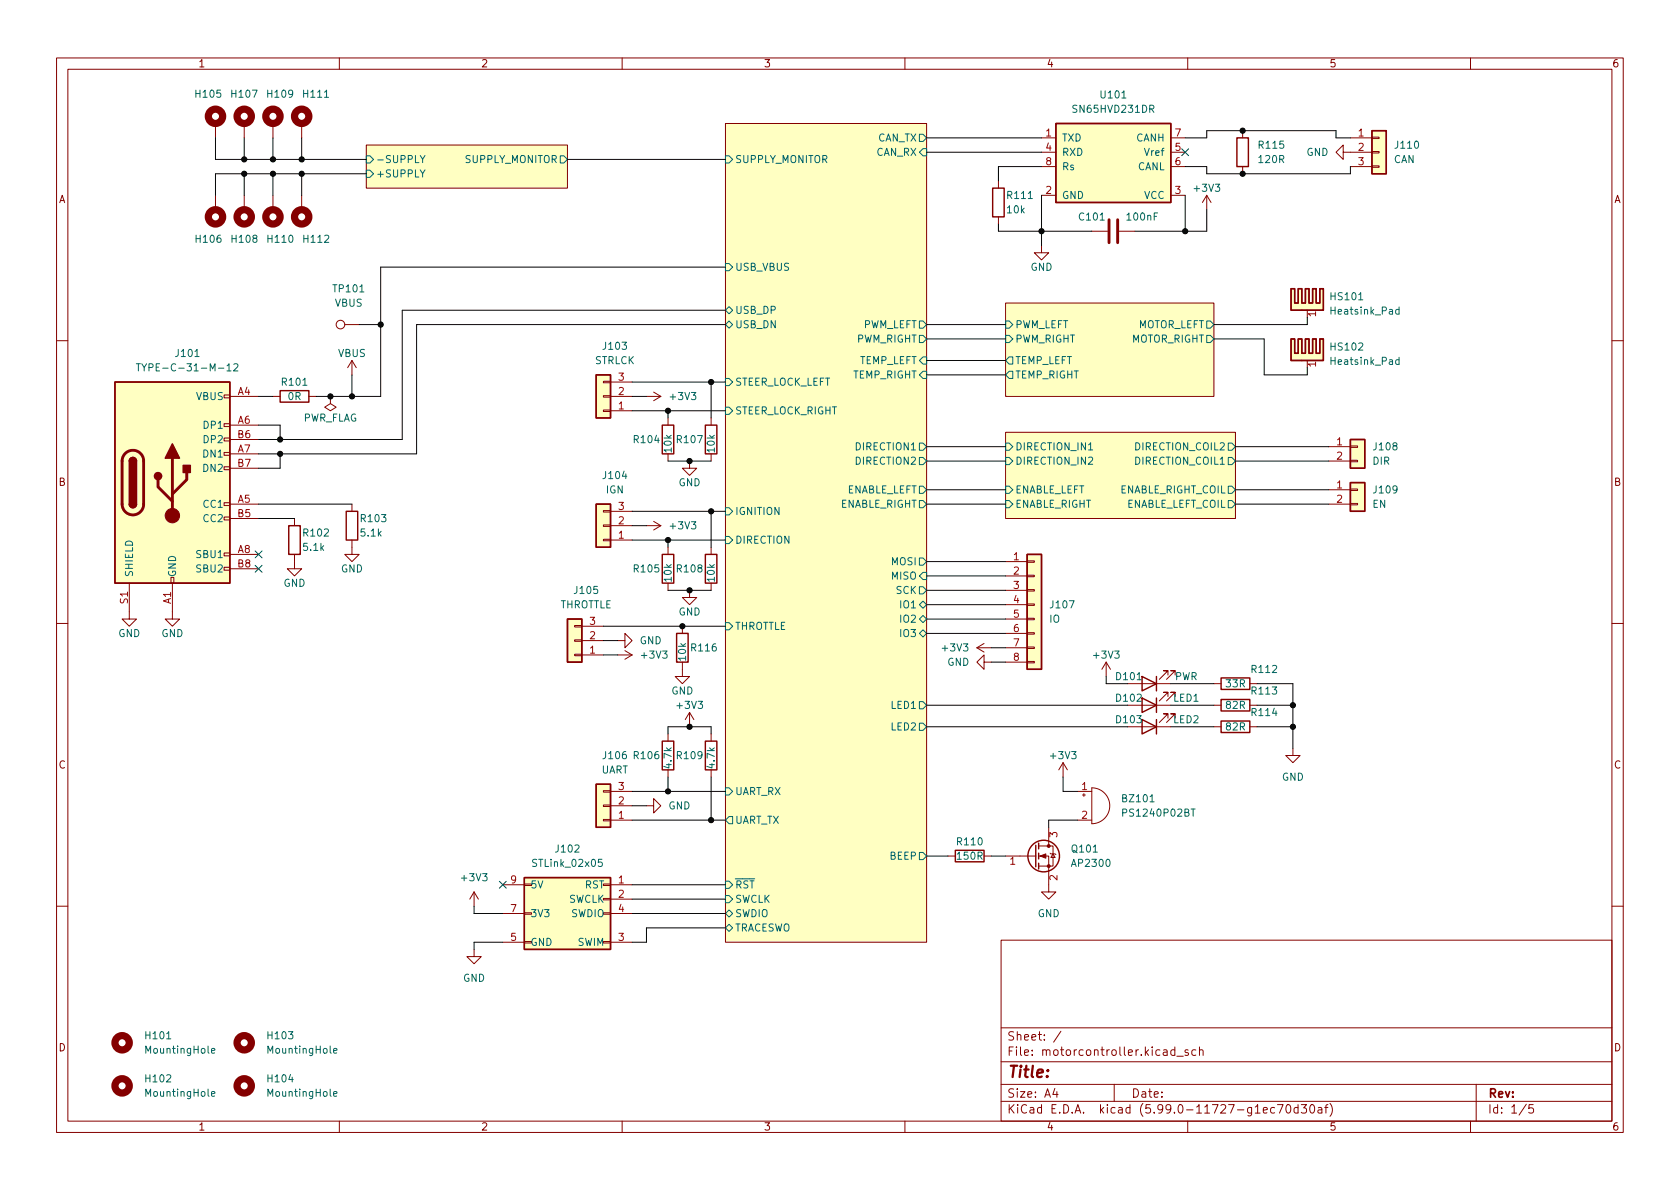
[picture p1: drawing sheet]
<svg xmlns="http://www.w3.org/2000/svg" width="297mm" height="210mm" viewBox="0 0 297 210" stroke-linecap="round" stroke-linejoin="round" font-family="sans-serif">
<g fill="none" stroke="#840000" stroke-width=".18">
<path d="M10 10.2h277v190.1h-277zM12 12.2h273v186.1h-273zM60 10.2v2M110 10.2v2M160 10.2v2M210 10.2v2M260 10.2v2M38.1 21.8v2.6M38.1 34.5v2.6M43.2 21.8v2.6M43.2 34.5v2.6M48.3 21.8v2.6"/>
<path d="M48.3 34.5v2.6M53.3 21.8v2.6M53.3 34.5v2.6M64.8 25.6h35.5v7.7h-35.5zM128.3 21.8h35.5v144.8h-35.5zM176.5 32v1.3M176.5 38.3v1.3M184.1 24.4h2.6M184.1 34.5h2.6M184.1 26.9h2.6M184.1 29.5h2.6M207 24.4h2.5"/>
<path d="M207 34.5h2.5M207 26.9h2.5M207 29.5h2.5M213.4 34.5l-.8 1.3M213.4 34.5v2.6M213.4 34.5l.7 1.3M219.7 23.1v1.3M219.7 29.5v1.2M237.5 26.9v-1.3l-1.3 1.3 1.3 1.3v-1.3h5.1M238.8 24.4h3.8M238.8 29.5h3.8M242.6 29.3h1.2v.3h-1.2z"/>
<path d="M242.6 26.8h1.2v.2h-1.2zM242.6 24.3h1.2v.2h-1.2zM61 57.4h2.5M177.8 53.6h36.8v16.5h-36.8zM184.1 43.4v1.3h1.3l-1.3 1.3-1.2-1.3h1.2M193 40.9h2.8M197.9 40.9h2.8M10 60.2h2M39.6 77.5h1v.5h-1zM39.6 74.9h1v.5h-1zM39.6 69.8h1v.6h-1zM40.6 70.1h5.1"/>
<path d="M40.6 75.2h5.1M40.6 77.7h5.1M48.3 70.1h1.2M54.6 70.1h1.3M58.4 70.1v1.3l1 .6-1 .6-1-.6 1-.6M58.4 70.1h.1M62.2 63.7l-.7 1.3M62.2 63.7v2.6M62.2 63.7l.8 1.3M106.7 67.4h1.2v.3h-1.2zM106.7 70h1.2v.2h-1.2zM106.7 72.5h1.2v.3h-1.2z"/>
<path d="M107.9 70.1h3.9M107.9 72.6h3.9M107.9 67.6h3.9M114.3 70.1h2.5M115.6 69.3l1.2 .8M116.8 70.1l-1.2 .8M118.1 73.9v1.3M125.7 73.9v1.3M177.8 76.4h40.6v15.3h-40.6zM234.9 79h3.9M238.8 78.9h1.2v.2h-1.2zM285 60.2h2"/>
<path d="M39.6 97.8h1v.5h-1zM39.6 91.4h1v.5h-1zM39.6 88.9h1v.5h-1zM39.6 82.5h1v.6h-1zM39.6 80h1v.5h-1zM40.6 89.1h5.1M40.6 80.3h5.1M40.6 98h5.1M40.6 91.7h5.1M40.6 82.8h5.1M52.1 98v2.6h1.2l-1.2 1.2-1.3-1.2h1.3M52.1 91.7v1.3"/>
<path d="M62.2 95.5v2.5h1.3l-1.3 1.3-1.2-1.3h1.2M62.2 89.1v1.3M106.7 90.3h1.2v.2h-1.2zM106.7 92.8h1.2v.3h-1.2zM106.7 95.4h1.2v.2h-1.2zM107.9 93h3.9M107.9 95.5h3.9M107.9 90.4h3.9M114.3 93h2.5M115.6 92.2l1.2 .8M116.8 93l-1.2 .7M118.1 80.3v1.2"/>
<path d="M118.1 96.8v1.2M121.9 81.5v1.3h1.3l-1.3 1.3-1.3-1.3h1.3M125.7 80.3v1.2M125.7 96.8v1.2M177.8 99.3h3.8M181.6 99.2h1.3v.2h-1.3zM234.9 81.5h3.9M234.9 86.6h3.9M234.9 89.1h3.9M238.8 81.4h1.2v.3h-1.2zM238.8 89h1.2v.3h-1.2zM238.8 86.5h1.2v.2h-1.2z"/>
<path d="M10 110.2h2M22.9 103.1v6.4h1.2l-1.2 1.2-1.3-1.2h1.3M30.2 102.1h.5v1h-.5zM30.5 103.1v6.4h1.2l-1.2 1.2-1.3-1.2h1.3M39.6 100.3h1v.5h-1zM40.6 100.6h5.1M101.6 110.6h1.3v.3h-1.3zM101.6 113.2h1.3v.2h-1.3zM101.6 115.7h1.3v.2h-1.3zM102.9 115.8h3.8M102.9 113.3h3.8M102.9 110.7h3.8"/>
<path d="M109.2 113.3h1.3v-1.3l1.3 1.3-1.3 1.2v-1.2M109.2 115.8h2.6M110.5 115.1l1.3 .7M111.8 115.8l-1.3 .8M118.1 103.1v1.3M120.6 117.1v2.5h1.3l-1.3 1.3-1.2-1.3h1.2M120.6 110.7v1.3M121.9 104.4v1.3h1.3l-1.3 1.2-1.3-1.2h1.3M125.7 103.1v1.3M172.7 114.5l1.3 .8M172.7 114.5h2.6M174 117.1v-1.3l-1.3 1.3 1.3 1.3v-1.3h1.3"/>
<path d="M174 113.8l-1.3 .7M177.8 114.5h3.8M177.8 101.8h3.8M177.8 104.4h3.8M177.8 106.9h3.8M177.8 109.5h3.8M177.8 112h3.8M177.8 117.1h3.8M181.6 117h1.3v.2h-1.3zM181.6 114.4h1.3v.3h-1.3zM181.6 111.9h1.3v.2h-1.3zM181.6 109.3h1.3v.3h-1.3z"/>
<path d="M181.6 106.8h1.3v.3h-1.3zM181.6 104.3h1.3v.2h-1.3zM181.6 101.7h1.3v.3h-1.3zM195.6 117.1l-.8 1.3M195.6 117.1v2.5M195.6 117.1l.7 1.3M206.5 119.4v-.8h-.8h.8l-1.5 1.5M207.8 119.4v-.8h-.8h.8l-1.6 1.5M285 110.2h2M106.7 139.8h1.2v.3h-1.2zM107.9 139.9h3.9M118.1 129.8v1.3"/>
<path d="M118.1 136.1v1.3M121.9 126l-.7 1.2M121.9 126v2.5M121.9 126l.8 1.2M125.7 129.8v1.3M125.7 136.1v1.3M188 134.9l-.8 1.2M188 134.9v2.5M188 134.9l.7 1.2M190.5 139.9h2.5M193 139.3a3.2 3.2 0 0 1 3.2 3.2 3.2 3.2 0 0 1-3.2 3.2zM201.9 128.5h5.1"/>
<path d="M201.9 120.9h5.1M201.9 124.7h5.1M206.5 123.2v-.8h-.8h.8l-1.5 1.5M206.5 127v-.8h-.8h.8l-1.5 1.6M207.8 123.2v-.8h-.8h.8l-1.6 1.5M207.8 127v-.8h-.8h.8l-1.6 1.6M214.6 128.5h1.3M214.6 120.9h1.3M214.6 124.7h1.3M221 128.5h1.2M221 120.9h1.2M221 124.7h1.2"/>
<path d="M228.6 132.3v1.3h1.3l-1.3 1.3-1.3-1.3h1.3M83.8 157.7l-.7 1.3M83.8 157.7v2.6M83.8 157.7l.8 1.3M88.9 156.5h3.8M92.7 156.3h1.3v.3h-1.3zM106.7 142.4h1.2v.2h-1.2zM106.7 144.9h1.2v.3h-1.2zM106.7 158.9h1.2v.2h-1.2zM106.7 156.3h1.2v.3h-1.2zM107.9 145h3.9M107.9 142.5h3.9"/>
<path d="M107.9 156.5h3.9M107.9 159h3.9M114.3 142.5h1.3v-1.3l1.2 1.3-1.2 1.3v-1.3M167.6 151.4h1.3M174 151.4h1.3M177.8 151.4h5.3M183.6 151.4h1.8v6.3h1.3l-1.3 1.3-1.3-1.3h1.3M183.6 149.6h2.6v3.6h-2.6M185.4 146.3v3.3M185.7 150.9l.1 .1h.8l.1 .1M186.2 151l.4 .6h-.8zM190.5 145h2.5"/>
<path d="M191.4 140.6h.5M191.6 140.3v.5M10 160.2h2M83.8 167.9v1.3h1.3l-1.3 1.2-1.3-1.2h1.3M88.9 166.6h3.8M88.9 161.5h3.8M92.7 166.5h1.3v.2h-1.3zM92.7 161.4h1.3v.3h-1.3zM106.7 166.5h1.2v.2h-1.2zM106.7 161.4h1.2v.3h-1.2zM107.9 166.6h3.9M107.9 161.5h3.9"/>
<path d="M177 166.3h108v32h-108zM285 160.2h2M60 198.3v2M110 198.3v2M160 198.3v2M177 194.8h108M177 191.8h108M177 187.8h108M177 181.8h108M186.5 192.5l-.4 1h1M186.9 193v1M187.6 182.4l-1.3 1.9"/>
<path d="M197 191.8v3M207.7 185.7l-.4-.1-.3 .3v.4l.1 .3h.6M207.7 185.1v1.5M208.1 186.8h1.1M210 198.3v2M210.1 185.7l-.4-.1-.2 .2 .1 .3 .5 .1v.4h-.6M211.4 185.7l-.4-.1-.3 .3v.4l.2 .3h.5M212.1 185.8l.2-.2 .3 .1 .1 .9M212.1 185.1v1.5M223.4 196.3l.7-.1-.1-.3-.4-.1-.2 .2v.8h.6M225.4 195.9l-.5-.1-.3 .3v.4l.2 .3h.6M225.9 195.3h1l-.7 1.5"/>
<path d="M227.5 195.5l.2-.2a.81 .81 0 0 1 .6 .7 .81 .81 0 0 1-.3 .8h-.1a.81 .81 0 0 1-.4-1.3zM229.5 195.9l-.4-.1-.3 .3v.4l.1 .3h.6M229.5 195.3v1.5M230.1 195.3h.9l-.5 .6 .4 .1v.7l-.2 .1h-.4l-.2-.1M231.8 195.4l.1-.1a.81 .81 0 0 1 .6 .7 .81 .81 0 0 1-.3 .8h-.1a.81 .81 0 0 1-.6-.6 .81 .81 0 0 1 .3-.8zM233.1 195.9h.5l.1 .9M233.7 196.2l-.5 .1a.29 .29 0 0 0-.2 .2 .29 .29 0 0 0 .2 .3h.5M234.2 195.8h.6M234.8 195.3l-.4 .2v1.3M235.1 195.1a1.72 1.72 0 0 1 0 2.3M260 198.3v2M261 191.8v6.5"/>
<path d="M269.9 195.3l-1.3 1.9M271.1 195.3h-.7l-.1 .7 .2-.1 .5 .1 .2 .2-.1 .5-.2 .1-.6-.1"/>
<circle cx="60.2" cy="57.4" r=".76"/>
</g>
<g fill="#ffffc2" stroke="#ffffc2" stroke-width=".18">
<path d="M128.3 21.8h35.5v144.8h-35.5z"/>
<path d="M177.8 76.4h40.6v15.3h-40.6z"/>
<path d="M177.8 53.6h36.8v16.5h-36.8z"/>
<path d="M64.8 25.6h35.5v7.7h-35.5z"/>
<path d="M186.7 21.8h20.3v14h-20.3z"/>
<path d="M238.8 77.7h2.5v5.1h-2.5z"/>
<path d="M238.8 85.3h2.5v5.1h-2.5z"/>
<path d="M228.3 51h.6v2.6h.6v-2.6h.7v2.6h.6l-.6 1.3h-1.9z"/>
<path d="M230.8 51h.6v2.6h.7v-2.6h.6v2.6h.6v-2.6h.7v3.9h-3.8l.6-1.3z"/>
<path d="M228.3 59.9h.6v2.6h.6v-2.6h.7v2.6h.6l-.6 1.2h-1.9z"/>
<path d="M230.8 59.9h.6v2.6h.7v-2.6h.6v2.6h.6v-2.6h.7v3.8h-3.8l.6-1.2z"/>
<path d="M242.6 23.1h2.5v7.6h-2.5z"/>
<path d="M20.3 67.6h20.3v35.5h-20.3z"/>
<path d="M105.4 138.7h2.5v7.6h-2.5z"/>
<path d="M105.4 66.3h2.5v7.6h-2.5z"/>
<path d="M105.4 89.1h2.5v7.7h-2.5z"/>
<path d="M100.3 109.5h2.6v7.6h-2.6z"/>
<path d="M92.7 155.2h15.2v12.7h-15.2z"/>
<path d="M181.6 98h2.5v20.4h-2.5z"/>
</g>
<g fill="none" stroke="#006464" stroke-width=".18">
<path d="M64.8 27.6h.6l.6 .6-.6 .6h-.6zM64.8 30.1h.6l.6 .6-.6 .7h-.6zM74.3 27.5l.4 .7 .4-.7M74.3 30l.4 .7 .4-.7M74.7 28.2v.6M99.1 27.6h.6l.6 .6-.6 .6h-.6zM128.3 27.6h.6l.6 .6-.6 .6h-.6zM162.6 23.7h.6l.6 .7-.6 .6h-.6zM163.2 26.3h.6v1.3h-.6l-.6-.7zM128.3 57.4l.6-.6 .6 .6-.6 .6zM128.3 46.6h.6l.6 .6-.6 .7h-.6zM128.9 54.2l.6 .7-.6 .6-.6-.6z"/>
<path d="M162.6 56.8h.6l.6 .6-.6 .6h-.6zM162.6 59.3h.6l.6 .6-.6 .7h-.6zM177.8 56.8h.6l.7 .6-.7 .6h-.6zM177.8 59.3h.6l.7 .6-.7 .7h-.6zM213.4 56.8h.6l.6 .6-.6 .6h-.6zM213.4 59.3h.6l.6 .6-.6 .7h-.6zM247.4 54.8l-.4-.1-.2 .3 .1 .5h.5M247.4 54.3v1.3M24.1 64.3h.7M24.5 64.3v1.3M25.1 64.3l.4 .7 .4-.7M25.5 65v.6"/>
<path d="M40.1 65.6h.8M41.3 64.4l.5-.1 .3 .4-.8 .9h.8M128.3 66.9h.6l.6 .7-.6 .6h-.6zM128.3 72h.6l.6 .6-.6 .7h-.6zM162.6 78.4h.6l.6 .6-.6 .6h-.6zM163.2 63.1h.6v1.3h-.6l-.6-.7zM163.2 65.7h.6v1.2h-.6l-.6-.6zM177.8 78.4h.6l.7 .6-.7 .6h-.6zM177.8 66.3l.6-.6h.7v1.2h-.7zM178.4 63.1h.7v1.3h-.7l-.6-.7zM192.5 79.6h.7M217.2 78.4h.6l.6 .6-.6 .6h-.6z"/>
<path d="M247.4 63.7l-.4-.1-.2 .2 .1 .6h.5M247.4 63.2v1.2M128.3 89.8h.6l.6 .6-.6 .7h-.6zM128.3 94.9h.6l.6 .6-.6 .6h-.6zM162.6 80.9h.6l.6 .6-.6 .7h-.6zM162.6 86h.6l.6 .6-.6 .6h-.6zM162.6 88.5h.6l.6 .6-.6 .7h-.6zM162.6 98.7h.6l.6 .6-.6 .6h-.6zM177.8 80.9h.6l.7 .6-.7 .7h-.6zM177.8 88.5h.6l.7 .6-.7 .7h-.6zM177.8 86h.6l.7 .6-.7 .6h-.6zM217.2 80.9h.6l.6 .6-.6 .7h-.6z"/>
<path d="M217.2 88.5h.6l.6 .6-.6 .7h-.6zM217.2 86h.6l.6 .6-.6 .6h-.6zM128.3 110.1h.6l.6 .6-.6 .7h-.6zM162.6 109.5l.6-.7 .6 .7-.6 .6zM162.6 106.9l.6-.6 .6 .6-.6 .7zM162.6 103.8h.6l.6 .6-.6 .6h-.6zM162.6 112l.6-.6 .6 .6-.6 .6zM163.2 101.2h.6v1.3h-.6l-.6-.7zM128.3 139.3h.6l.6 .6-.6 .7h-.6zM162.6 124.1h.6l.6 .6-.6 .6h-.6zM162.6 127.9h.6l.6 .6-.6 .7h-.6zM106.4 152h-.6v.6l.2-.2 .4 .1 .1 .2-.1 .4-.1 .1-.5-.1"/>
<path d="M128.3 158.4h.6l.6 .6-.6 .6h-.6zM128.3 155.8h.6l.6 .7-.6 .6h-.6zM128.9 144.4h.6v1.3h-.6l-.6-.7zM162.6 150.7h.6l.6 .7-.6 .6h-.6zM210.6 143.1h.7M128.3 161.5l.6-.6 .6 .6-.6 .7zM128.3 164.1l.6-.7 .6 .7-.6 .6zM37.4 193.4l.6-.1-.1-.2-.3-.1-.2 .2 .1 .6h.4M37.4 185.8l.6-.1-.1-.2-.3-.1-.2 .2 .1 .6h.4M59 185.8l.6-.1-.1-.2-.3-.1-.2 .2v.6h.5M59 193.4l.6-.1-.1-.2-.3-.1-.2 .2v.6h.5"/>
</g>
<g fill="none" stroke="#840000" stroke-width="1.3">
<circle cx="38.1" cy="38.3" r="1.27"/>
<circle cx="38.1" cy="20.6" r="1.27"/>
<circle cx="43.2" cy="20.6" r="1.27"/>
<circle cx="43.2" cy="38.3" r="1.27"/>
<circle cx="48.3" cy="38.3" r="1.27"/>
<circle cx="48.3" cy="20.6" r="1.27"/>
<circle cx="53.3" cy="20.6" r="1.27"/>
<circle cx="53.3" cy="38.3" r="1.27"/>
<circle cx="21.6" cy="192" r="1.27"/>
<circle cx="21.6" cy="184.4" r="1.27"/>
<circle cx="43.2" cy="192" r="1.27"/>
<circle cx="43.2" cy="184.4" r="1.27"/>
</g>
<path d="M196.1 38.9v4M197.6 38.9v4M22.1 80.2a1.91 1.91 0 0 1 2.1-.4 1.91 1.91 0 0 1 1.2 1.7v7.7a1.91 1.91 0 0 1-1.9 1.9 1.91 1.91 0 0 1-1.9-1.9v-7.8l.2-.7zM27.9 84.8v1.3l2.6 2.5M30.5 81v10.2M33 83.6v1.2l-2.5 2.6" fill="none" stroke="#840000" stroke-width=".51"/>
<g fill="none" stroke="#840000" stroke-width=".25">
<path d="M175.5 33.3h2v5h-2zM186.7 21.8h20.3v14h-20.3zM218.7 24.4h2v5.1h-2zM242.6 23.1h2.5v7.6h-2.5zM228.3 51h.6v2.6h.6v-2.6h.7v2.6h.6v-2.6h.6v2.6h.7v-2.6h.6v2.6h.6v-2.6h.7v3.9h-5.7zM228.3 59.9h.6v2.6h.6v-2.6h.7v2.6h.6v-2.6h.6v2.6h.7v-2.6h.6v2.6h.6v-2.6h.7v3.8h-5.7zM20.3 67.6h20.3v35.5h-20.3zM49.5 69.1h5.1v2h-5.1zM105.4 66.3h2.5v7.6h-2.5zM117.1 75.2h2v5.1h-2zM124.7 75.2h2v5.1h-2zM238.8 77.7h2.5v5.1h-2.5z"/>
<path d="M22.9 89.1a.64 .64 0 0 0 .6 .7 .64 .64 0 0 0 .6-.7M22.9 81.5a.64 .64 0 0 1 .6-.6 .64 .64 0 0 1 .6 .6M51.1 93h2v5h-2zM61.2 90.4h2v5.1h-2zM105.4 89.1h2.5v7.7h-2.5zM117.1 98h2v5.1h-2zM124.7 98h2v5.1h-2zM181.6 98h2.5v20.4h-2.5zM238.8 85.3h2.5v5.1h-2.5zM100.3 109.5h2.6v7.6h-2.6zM119.6 112h2.1v5.1h-2.1zM201.9 119.6l2.6 1.3-2.6 1.3z"/>
<path d="M204.5 119.6v2.6M215.9 119.9h5.1v2h-5.1zM105.4 138.7h2.5v7.6h-2.5zM117.1 131.1h2v5h-2zM124.7 131.1h2v5h-2zM201.9 123.4l2.6 1.3-2.6 1.3zM201.9 127.2l2.6 1.3-2.6 1.3zM204.5 123.4v2.6M204.5 127.2v2.6M215.9 127.5h5.1v2h-5.1zM215.9 123.7h5.1v2h-5.1zM92.7 155.2h15.2v12.7h-15.2z"/>
<path d="M168.9 150.4h5.1v2h-5.1zM183.1 149.5v3.8M183.6 149.1v1M183.6 150.9v1M183.6 152.6v1.1"/>
<circle cx="184.5" cy="151.4" r="2.79"/>
</g>
<g fill="#840000" stroke="#840000" stroke-width=".25">
<path d="M22.9 89.1h1.2a.64 .64 0 0 1-.6 .7 .64 .64 0 0 1-.6-.7z"/>
<path d="M23 81.1a.64 .64 0 0 1 .7-.2 .64 .64 0 0 1 .4 .6h-1.2z"/>
<path d="M22.9 81.5h1.2v7.6h-1.2z"/>
<path d="M32.4 82.3h1.3v1.3h-1.3z"/>
<path d="M30.5 78.5l1.2 2.5h-2.5z"/>
<circle cx="27.9" cy="84.2" r=".63"/>
</g>
<g fill="#840000" stroke="#840000" stroke-width=".18">
<path d="M183.9 151.4l1-.4v.8z"/>
<circle cx="30.5" cy="91.2" r="1.27"/>
<circle cx="185.4" cy="153.2" r=".25"/>
<circle cx="185.4" cy="149.6" r=".25"/>
</g>
<g fill="none" stroke="#000" stroke-width=".18">
<path d="M38.1 24.4v3.8h26.7M43.2 24.4v3.8M43.2 30.7v3.8M48.3 24.4v3.8M48.3 30.7v3.8M53.3 24.4v3.8M53.3 30.7v3.8M64.8 30.7h-26.7v3.8M100.3 28.2h28M163.8 24.4h20.3M163.8 26.9h20.3M176.5 39.6v1.3h16.5"/>
<path d="M184.1 34.5v8.9M184.1 29.5h-7.6v2.5M209.5 29.5h3.9v1.2h25.4v-1.2M209.5 24.4h3.9v-1.3h22.8v1.3h2.6M209.5 34.5v6.4M213.4 37.1v3.8h-12.7M63.5 57.4h3.8M128.3 54.9h-57.2v22.8h-25.4M128.3 47.2h-61v22.9h-11.4M128.3 57.4h-54.6v22.9h-28M163.8 57.4h14M163.8 59.9h14"/>
<path d="M214.6 59.9h8.9v6.4h7.6v-1.3M231.1 56.1v1.3h-16.5M45.7 75.2h3.8v2.5M45.7 70.1h2.6M62.2 66.3v3.8M111.8 70.1h2.5M111.8 67.6h16.5M111.8 72.6h16.5M118.1 72.6v1.3M125.7 67.6v6.3M163.8 79h14M163.8 66.3h14"/>
<path d="M163.8 63.7h14M218.4 79h16.5M45.7 89.1h16.5M45.7 91.7h6.4M49.5 80.3v2.5h-3.8M111.8 95.5h16.5M111.8 90.4h16.5M111.8 93h2.5M118.1 95.5v1.3M118.1 81.5h7.6M125.7 90.4v6.4M163.8 89.1h14"/>
<path d="M163.8 81.5h14M163.8 86.6h14M163.8 99.3h14M218.4 89.1h16.5M218.4 81.5h16.5M218.4 86.6h16.5M106.7 110.7h21.6M106.7 115.8h2.5M106.7 113.3h2.5M118.1 104.4h7.6M163.8 104.4h14M163.8 101.8h14"/>
<path d="M163.8 106.9h14M163.8 109.5h14M163.8 112h14M175.3 114.5h2.5M175.3 117.1h2.5M195.6 119.6v1.3h3.8M111.8 139.9h16.5M118.1 129.8v-1.3h7.6v1.3M118.1 137.4v2.5M125.7 137.4v7.6M163.8 128.5h35.6M163.8 124.7h35.6"/>
<path d="M188 137.4v2.5h2.5M207 128.5h7.6M207 120.9h7.6M207 124.7h7.6M222.2 128.5h6.4M222.2 120.9h6.4v11.4M222.2 124.7h6.4M111.8 156.5h16.5M111.8 159h16.5M111.8 145h16.5M111.8 142.5h2.5M163.8 151.4h3.8"/>
<path d="M175.3 151.4h2.5M190.5 145h-5.1v1.3M83.8 160.3v1.2h5.1M88.9 166.6h-5.1v1.3M111.8 161.5h16.5M128.3 164.1h-14v2.5h-2.5"/>
</g>
<path d="M208.9 26.3l1.3 1.2M210.2 26.3l-1.3 1.2M45.1 97.4l1.2 1.2M45.1 100l1.2 1.2M46.3 97.4l-1.2 1.2M46.3 100l-1.2 1.2M88.3 155.8l1.2 1.3M89.5 155.8l-1.2 1.3" fill="none" stroke="#000084" stroke-width=".18"/>
<g fill="#000" stroke="#000" stroke-width=".18">
<circle cx="43.2" cy="30.7" r=".46"/>
<circle cx="43.2" cy="28.2" r=".46"/>
<circle cx="48.3" cy="30.7" r=".46"/>
<circle cx="48.3" cy="28.2" r=".46"/>
<circle cx="53.3" cy="28.2" r=".46"/>
<circle cx="53.3" cy="30.7" r=".46"/>
<circle cx="219.7" cy="23.1" r=".46"/>
<circle cx="219.7" cy="30.7" r=".46"/>
<circle cx="67.3" cy="57.4" r=".46"/>
<circle cx="184.1" cy="40.9" r=".46"/>
<circle cx="209.5" cy="40.9" r=".46"/>
<circle cx="49.5" cy="77.7" r=".46"/>
<circle cx="58.4" cy="70.1" r=".46"/>
<circle cx="62.2" cy="70.1" r=".46"/>
<circle cx="118.1" cy="72.6" r=".46"/>
<circle cx="125.7" cy="67.6" r=".46"/>
<circle cx="49.5" cy="80.3" r=".46"/>
<circle cx="118.1" cy="95.5" r=".46"/>
<circle cx="121.9" cy="81.5" r=".46"/>
<circle cx="125.7" cy="90.4" r=".46"/>
<circle cx="120.6" cy="110.7" r=".46"/>
<circle cx="121.9" cy="104.4" r=".46"/>
<circle cx="118.1" cy="139.9" r=".46"/>
<circle cx="121.9" cy="128.5" r=".46"/>
<circle cx="228.6" cy="128.5" r=".46"/>
<circle cx="228.6" cy="124.7" r=".46"/>
<circle cx="125.7" cy="145" r=".46"/>
</g>
<text font-size="2.8" fill="#840000" x="178" y="190.6">Title:</text>
<g font-size="2.1" fill="#840000">
<text x="178" y="184">Sheet: /</text>
<text x="178" y="186.7">File: motorcontroller.kicad_sch</text>
<text x="178" y="196.9">KiCad E.D.A. kicad (5.99.0-11727-g1ec70d30af)</text>
<text x="178" y="194.1">Size: A4</text>
<text x="200" y="194.1">Date:</text>
<text x="263" y="194.1">Rev:</text>
<text x="263" y="196.9">Id: 1/5</text>
</g>
<g font-size="1.8" fill="#840000">
<text x="35" y="11.9">1</text>
<text x="85" y="11.9">2</text>
<text x="135" y="11.9">3</text>
<text x="185" y="11.9">4</text>
<text x="235" y="11.9">5</text>
<text x="285" y="11.9">6</text>
<text x="10.3" y="35.9">A</text>
<text x="285.3" y="35.9">A</text>
<text x="10.3" y="85.9">B</text>
<text x="285.3" y="85.9">B</text>
<text x="10.3" y="135.9">C</text>
<text x="285.3" y="135.9">C</text>
<text x="10.3" y="185.9">D</text>
<text x="285.3" y="185.9">D</text>
<text x="35" y="199.9">1</text>
<text x="85" y="199.9">2</text>
<text x="135" y="199.9">3</text>
<text x="185" y="199.9">4</text>
<text x="235" y="199.9">5</text>
<text x="285" y="199.9">6</text>
</g>
<g font-size="1.8" fill="#006464">
<text x="34.7" y="17.3">H105</text>
<text x="41" y="17.3">H107</text>
<text x="47.4" y="17.3">H109</text>
<text x="53.7" y="17.3">H111</text>
<text x="194.7" y="17.4">U101</text>
<text x="190" y="19.9">SN65HVD231DR</text>
<text x="66.4" y="28.8">-SUPPLY</text>
<text x="82.3" y="28.8">SUPPLY_MONITOR</text>
<text x="129.9" y="28.8">SUPPLY_MONITOR</text>
<text x="154.9" y="27.6">CAN_RX</text>
<text x="155.1" y="25">CAN_TX</text>
<text x="187.7" y="25">TXD</text>
<text x="187.7" y="27.6">RXD</text>
<text x="200.9" y="25">CANH</text>
<text x="202.6" y="27.6">Vref</text>
<text x="222.7" y="26.3">R115</text>
<text x="222.7" y="28.8">120R</text>
<text x="231" y="27.6">GND</text>
<text x="246.4" y="28.8">CAN</text>
<text x="246.8" y="26.3">J110</text>
<text x="66.4" y="31.4">+SUPPLY</text>
<text x="178.2" y="35.2">R111</text>
<text x="187.7" y="35.2">GND</text>
<text x="187.7" y="30.1">Rs</text>
<text x="201.1" y="30.1">CANL</text>
<text x="202.3" y="35.2">VCC</text>
<text x="211.3" y="33.9">+3V3</text>
<text x="178.1" y="37.7">10k</text>
<text x="190.9" y="39">C101</text>
<text x="199.4" y="39">100nF</text>
<text x="34.7" y="42.9">H106</text>
<text x="41.1" y="42.9">H108</text>
<text x="47.4" y="42.9">H110</text>
<text x="53.8" y="42.9">H112</text>
<text x="129.9" y="47.9">USB_VBUS</text>
<text x="182.2" y="47.9">GND</text>
<text x="59.1" y="51.7">TP101</text>
<text x="235.4" y="53.1">HS101</text>
<text x="59.2" y="54.2">VBUS</text>
<text x="129.9" y="58">USB_DN</text>
<text x="129.9" y="55.5">USB_DP</text>
<text x="152.5" y="58">PWM_LEFT</text>
<text x="179.5" y="58">PWM_LEFT</text>
<text x="201" y="58">MOTOR_LEFT</text>
<text x="235.5" y="55.6">Heatsink_Pad</text>
<text x="26.3" y="65.7">TYPE-C-31-M-12</text>
<text x="31.2" y="63.1">J101</text>
<text x="59.8" y="63.1">VBUS</text>
<text x="105.1" y="64.4">STRLCK</text>
<text x="106.7" y="61.8">J103</text>
<text x="151.4" y="60.6">PWM_RIGHT</text>
<text x="151.9" y="64.4">TEMP_LEFT</text>
<text x="179.5" y="60.6">PWM_RIGHT</text>
<text x="179.5" y="64.4">TEMP_LEFT</text>
<text x="199.9" y="60.6">MOTOR_RIGHT</text>
<text x="235.4" y="62">HS102</text>
<text x="235.5" y="64.5">Heatsink_Pad</text>
<text x="34.7" y="70.7">VBUS</text>
<text x="50" y="68.2">R101</text>
<text x="50.9" y="70.7">0R</text>
<text x="118.6" y="70.7">+3V3</text>
<text x="129.9" y="68.2">STEER_LOCK_LEFT</text>
<text x="150.8" y="66.9">TEMP_RIGHT</text>
<text x="179.5" y="66.9">TEMP_RIGHT</text>
<text x="36.2" y="75.8">DP1</text>
<text x="53.5" y="74.5">PWR_FLAG</text>
<text x="129.9" y="73.3">STEER_LOCK_RIGHT</text>
<text x="36.1" y="80.9">DN1</text>
<text x="36.1" y="83.4">DN2</text>
<text x="36.2" y="78.4">DP2</text>
<text x="112.2" y="78.4">R104</text>
<text x="118.7" y="79.9" transform="rotate(-90 118.7 79.9)">10k</text>
<text x="119.8" y="78.4">R107</text>
<text x="126.4" y="79.9" transform="rotate(-90 126.4 79.9)">10k</text>
<text x="151.5" y="82.2">DIRECTION2</text>
<text x="151.5" y="79.6">DIRECTION1</text>
<text x="179.5" y="79.6">DIRECTION_IN1</text>
<text x="179.5" y="82.2">DIRECTION_IN2</text>
<text x="200.9" y="79.6">DIRECTION_COIL2</text>
<text x="200.9" y="82.2">DIRECTION_COIL1</text>
<text x="242.7" y="82.2">DIR</text>
<text x="243" y="79.6">J108</text>
<text x="36.1" y="89.8">CC1</text>
<text x="106.7" y="84.7">J104</text>
<text x="107.1" y="87.2">IGN</text>
<text x="120" y="86">GND</text>
<text x="148.4" y="89.8">ENABLE_RIGHT</text>
<text x="149.5" y="87.2">ENABLE_LEFT</text>
<text x="179.5" y="89.8">ENABLE_RIGHT</text>
<text x="179.5" y="87.2">ENABLE_LEFT</text>
<text x="197.8" y="87.2">ENABLE_RIGHT_COIL</text>
<text x="198.9" y="89.8">ENABLE_LEFT_COIL</text>
<text x="242.7" y="89.8">EN</text>
<text x="243" y="87.2">J109</text>
<text x="36.1" y="92.3">CC2</text>
<text x="53.8" y="94.9">R102</text>
<text x="63.9" y="94.9">5.1k</text>
<text x="63.9" y="92.3">R103</text>
<text x="118.6" y="93.6">+3V3</text>
<text x="129.9" y="91.1">IGNITION</text>
<text x="34.9" y="98.7">SBU1</text>
<text x="34.9" y="101.2">SBU2</text>
<text x="53.7" y="97.4">5.1k</text>
<text x="60.3" y="101.2">GND</text>
<text x="112.2" y="101.2">R105</text>
<text x="119.8" y="101.2">R108</text>
<text x="129.9" y="96.1">DIRECTION</text>
<text x="157.7" y="99.9">MOSI</text>
<text x="23.5" y="102.1" transform="rotate(-90 23.5 102.1)">SHIELD</text>
<text x="31.1" y="102.1" transform="rotate(-90 31.1 102.1)">GND</text>
<text x="50.1" y="103.8">GND</text>
<text x="98.9" y="107.6">THROTTLE</text>
<text x="101.7" y="105">J105</text>
<text x="118.7" y="102.8" transform="rotate(-90 118.7 102.8)">10k</text>
<text x="126.4" y="102.8" transform="rotate(-90 126.4 102.8)">10k</text>
<text x="157.7" y="102.5">MISO</text>
<text x="158.4" y="105">SCK</text>
<text x="159.3" y="107.6">IO1</text>
<text x="185.8" y="107.6">J107</text>
<text x="20.9" y="112.6">GND</text>
<text x="28.5" y="112.6">GND</text>
<text x="113.1" y="113.9">GND</text>
<text x="120" y="108.8">GND</text>
<text x="129.9" y="111.4">THROTTLE</text>
<text x="159.3" y="110.1">IO2</text>
<text x="159.3" y="112.6">IO3</text>
<text x="185.5" y="110.1">IO</text>
<text x="113.6" y="116.5">+3V3</text>
<text x="121.3" y="116.8" transform="rotate(-90 121.3 116.8)">10k</text>
<text x="122.3" y="115.2">R116</text>
<text x="166.7" y="115.2">+3V3</text>
<text x="167.5" y="117.7">GND</text>
<text x="193.5" y="116.5">+3V3</text>
<text x="221.4" y="119">R112</text>
<text x="118.7" y="122.8">GND</text>
<text x="119.8" y="125.3">+3V3</text>
<text x="157.7" y="125.3">LED1</text>
<text x="197.5" y="120.3">D101</text>
<text x="197.5" y="124.1">D102</text>
<text x="207.5" y="124.1">LED1</text>
<text x="207.7" y="120.3">PWR</text>
<text x="216.8" y="121.5">33R</text>
<text x="216.8" y="125.3">82R</text>
<text x="221.4" y="122.8">R113</text>
<text x="157.7" y="129.2">LED2</text>
<text x="197.5" y="127.9">D103</text>
<text x="207.5" y="127.9">LED2</text>
<text x="216.8" y="129.2">82R</text>
<text x="221.4" y="126.6">R114</text>
<text x="106.3" y="136.8">UART</text>
<text x="106.7" y="134.2">J106</text>
<text x="112.2" y="134.2">R106</text>
<text x="118.7" y="135.8" transform="rotate(-90 118.7 135.8)">4.7k</text>
<text x="119.8" y="134.2">R109</text>
<text x="126.4" y="135.8" transform="rotate(-90 126.4 135.8)">4.7k</text>
<text x="185.9" y="134.2">+3V3</text>
<text x="118.2" y="143.1">GND</text>
<text x="129.9" y="140.6">UART_RX</text>
<text x="198.6" y="141.9">BZ101</text>
<text x="226.6" y="138">GND</text>
<text x="129.9" y="145.7">UART_TX</text>
<text x="169.3" y="149.5">R110</text>
<text x="198.9" y="144.4">PS1240P02BT</text>
<text x="81.7" y="155.8">+3V3</text>
<text x="94.4" y="153.3">STLink_02x05</text>
<text x="98.4" y="150.7">J102</text>
<text x="157.4" y="152">BEEP</text>
<text x="169.3" y="152">150R</text>
<text x="189.6" y="150.7">Q101</text>
<text x="189.7" y="153.3">AP2300</text>
<text x="93.7" y="157.1">5V</text>
<text x="100.4" y="159.6">SWCLK</text>
<text x="103.4" y="157.1">RST</text>
<text x="129.9" y="159.6">SWCLK</text>
<text x="129.9" y="157.1">~{RST}</text>
<text x="93.7" y="167.3">GND</text>
<text x="93.7" y="162.2">3V3</text>
<text x="100.9" y="162.2">SWDIO</text>
<text x="102.1" y="167.3">SWIM</text>
<text x="129.9" y="162.2">SWDIO</text>
<text x="129.9" y="164.7">TRACESWO</text>
<text x="183.5" y="162.2">GND</text>
<text x="81.9" y="173.6">GND</text>
<text x="25.8" y="183.8">H101</text>
<text x="47.4" y="183.8">H103</text>
<text x="25.8" y="191.4">H102</text>
<text x="26" y="186.3">MountingHole</text>
<text x="47.4" y="191.4">H104</text>
<text x="47.6" y="186.3">MountingHole</text>
<text x="26" y="193.9">MountingHole</text>
<text x="47.6" y="193.9">MountingHole</text>
</g>
<g font-size="1.8" fill="#a90000">
<text x="184.9" y="24.1">1</text>
<text x="184.9" y="26.7">4</text>
<text x="184.9" y="29.2">8</text>
<text x="207.8" y="26.7">5</text>
<text x="207.8" y="29.2">6</text>
<text x="207.8" y="24.1">7</text>
<text x="240.2" y="24.1">1</text>
<text x="240.2" y="26.7">2</text>
<text x="240.2" y="29.2">3</text>
<text x="184.9" y="34.3">2</text>
<text x="207.8" y="34.3">3</text>
<text x="232.7" y="56" transform="rotate(-90 232.7 56)">1</text>
<text x="232.7" y="64.9" transform="rotate(-90 232.7 64.9)">1</text>
<text x="42" y="69.8">A4</text>
<text x="109.4" y="69.8">2</text>
<text x="109.4" y="67.3">3</text>
<text x="42" y="74.9">A6</text>
<text x="42" y="77.5">B6</text>
<text x="109.4" y="72.4">1</text>
<text x="42" y="80">A7</text>
<text x="42" y="82.5">B7</text>
<text x="236.4" y="78.7">1</text>
<text x="236.4" y="81.3">2</text>
<text x="42" y="88.9">A5</text>
<text x="236.4" y="86.4">1</text>
<text x="236.4" y="88.9">2</text>
<text x="42" y="91.4">B5</text>
<text x="109.4" y="95.2">1</text>
<text x="109.4" y="92.7">2</text>
<text x="109.4" y="90.2">3</text>
<text x="42" y="97.8">A8</text>
<text x="42" y="100.3">B8</text>
<text x="179.2" y="99.1">1</text>
<text x="179.2" y="101.6">2</text>
<text x="22.6" y="106.7" transform="rotate(-90 22.6 106.7)">S1</text>
<text x="30.2" y="106.8" transform="rotate(-90 30.2 106.8)">A1</text>
<text x="179.2" y="104.1">3</text>
<text x="179.2" y="106.7">4</text>
<text x="104.3" y="113">2</text>
<text x="104.3" y="110.5">3</text>
<text x="179.2" y="109.2">5</text>
<text x="179.2" y="111.8">6</text>
<text x="104.3" y="115.6">1</text>
<text x="179.2" y="114.3">7</text>
<text x="179.2" y="116.8">8</text>
<text x="109.4" y="142.2">2</text>
<text x="109.4" y="139.7">3</text>
<text x="191.3" y="139.7">1</text>
<text x="109.4" y="144.8">1</text>
<text x="186.9" y="148.1" transform="rotate(-90 186.9 148.1)">3</text>
<text x="191.3" y="144.8">2</text>
<text x="178.6" y="152.9">1</text>
<text x="186.9" y="155.7" transform="rotate(-90 186.9 155.7)">2</text>
<text x="90.3" y="161.3">7</text>
<text x="90.3" y="156.2">9</text>
<text x="109.4" y="156.2">1</text>
<text x="109.4" y="158.7">2</text>
<text x="109.4" y="161.3">4</text>
<text x="90.3" y="166.4">5</text>
<text x="109.4" y="166.4">3</text>
</g>
</svg>
